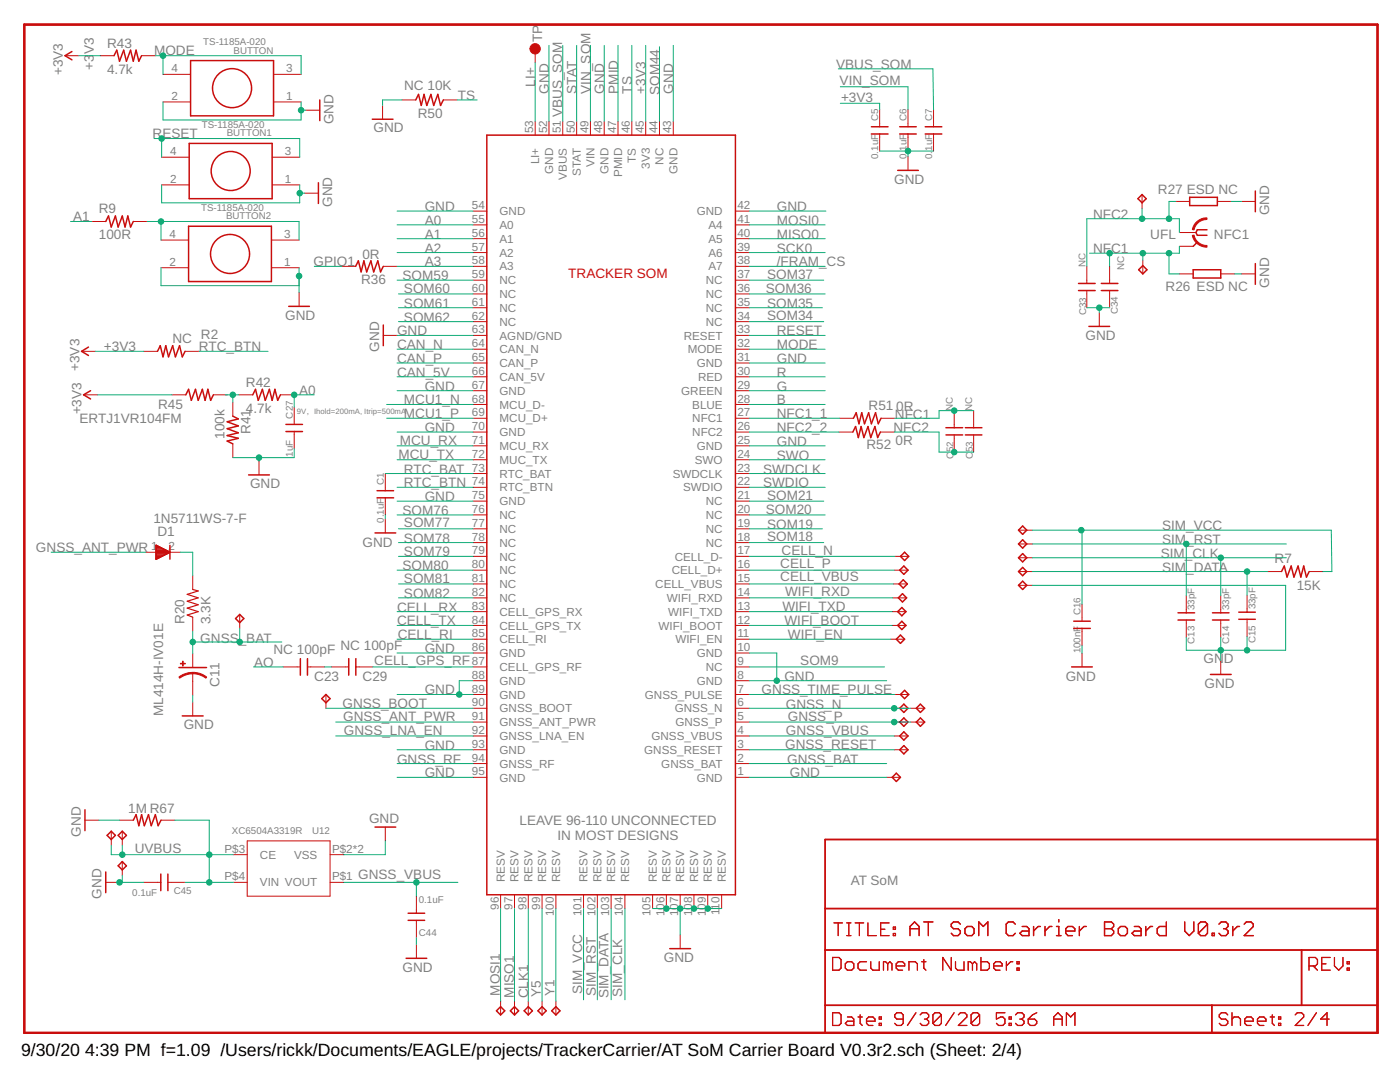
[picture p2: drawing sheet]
<svg xmlns="http://www.w3.org/2000/svg" width="279mm" height="216mm" viewBox="0 0 279 216" stroke-linecap="round" stroke-linejoin="round" font-family="sans-serif">
<path d="M4.8 4.9h270.1v201.2h-270.1z" fill="none" stroke="#c90d0c" stroke-width=".44"/>
<g fill="none" stroke="#c90d0c" stroke-width=".3">
<path d="M14.4 10.3l-1.4 .8 1.4 .8M22.8 11.1l.5-1.1 .6 2.2 .8-2.2 .5 2.2 .9-2.2 .5 2.2 .6-2.2 .5 2.2 .6-1.1M38 12.1h16.6v11h-16.6zM63.8 19.9v4.2M83 19.9l.5-1.1 .6 2.2 .5-2.2 .6 2.2 .8-2.2 .6 2.2 .8-2.2 .5 2.2 .6-1.1M37.8 28.6h16.5v11h-16.5zM63.5 36.5v4.1M74.3 23.8h4.1M97.2 27h49.6v151.5h-49.6zM173.9 25.3h3.3M173.9 26.7h3.3M179.2 34h4.1"/>
<path d="M179.6 25.3h3.3M179.6 26.7h3.3M184.7 25.3h3.3M184.7 26.7h3.3M227.1 39.6l.8-.8 .8 .8-.8 .9zM237.4 39.4h5.6v1.6h-5.6zM250.5 38.1v4.1M21.1 44.2l.6-1.1 .5 2.2 .8-2.2 .6 2.2 .8-2.2 .6 2.2 .5-2.2 .6 2.2 .5-1.1M37.6 45.1h16.6v11.1h-16.6zM71 53.1l.5-1.1 .6 2.3 .5-2.3 .6 2.3 .8-2.3 .6 2.3 .8-2.3 .5 2.3 .6-1.2M215.2 58h3.4M215.2 56.6h3.4"/>
<path d="M219.8 58h3.3M219.8 56.6h3.3M227.2 53.8l.9-.8 .8 .8-.8 .9zM238.1 53.8h5.5v1.7h-5.5zM239 48.3l-.9 .8M240.9 45.8h-1.9l-.3 .6 .3 .5h1.9M250.5 52.6v4.1M17.7 69.3l-1.4 .8 1.4 .8M18.1 78l-1.4 .8 1.4 .8M31.4 70.1l.6-1.1 .5 2.2 .6-2.2 .5 2.2 .9-2.2 .5 2.2 .8-2.2 .6 2.2 .5-1.1M37.1 78.8l.5-1.1 .6 2.2 .8-2.2 .6 2.2 .8-2.2 .5 2.2 .6-2.2 .5 2.2 .6-1.1M50.4 78.8l.6-1.1 .5 2.2 .9-2.2 .5 2.2 .9-2.2 .5 2.2 .6-2.2 .5 2.2 .6-1.1"/>
<path d="M57.6 61.1h4.1M76.5 64.9v4.1M217.3 65.1h4.1M46.5 83l1.1 .6-2.3 .6 2.3 .8-2.3 .5 2.3 .9-2.3 .5 2.3 .6-2.3 .5 1.2 .6M49.6 94.8h4.2M57.1 84.7h3.3M57.1 86.1h3.3M75.2 97.9h3.3M75.2 99.3h3.3M170.2 86.2l.6-1.1 .5 2.2 .6-2.2 .5 2.2 .8-2.2 .6 2.2 .8-2.2 .6 2.2 .5-1.1M170.3 83.5l.6-1.1 .5 2.2 .6-2.2 .5 2.2 .9-2.2 .5 2.2 .8-2.2 .6 2.2 .5-1.1M188.8 86.8h3.3"/>
<path d="M188.8 85.3h3.3M192.7 86.8h3.3M192.7 85.3h3.3M31.2 108.8l2.7 1.4-2.7 1.4zM31.2 111.5h.1M31.2 111.3h.6M31.2 111h1.1M31.2 110.8h1.6M31.2 110.5h2.1M31.2 110.3h2.6M31.2 110h2.4M31.2 109.8h1.9"/>
<path d="M31.2 109.5h1.4M31.2 109.3h.9M31.2 109.1h.4M33.9 108.8v2.8M74.8 106.3h4.2M180.1 118.5l.8 .8-.8 .8-.8-.8zM180.3 115.7l.8 .8-.8 .8-.9-.8zM180.4 112.9l.8 .9-.8 .8-.8-.8zM180.5 110.2l.9 .8-.9 .8-.8-.8zM204.1 105l.8 .8-.8 .8-.8-.8zM204.1 107.7l.8 .8-.8 .9-.8-.9zM204.1 110.5l.8 .8-.8 .8-.8-.8z"/>
<path d="M204.1 113.2l.8 .8-.8 .9-.8-.9zM204.1 116l.8 .8-.8 .8-.8-.8zM255.8 114l.5-1.1 .6 2.2 .8-2.2 .5 2.2 .9-2.2 .5 2.2 .6-2.2 .5 2.2 .6-1.1M35.7 133.2h5.5M47.8 122.6l.9 .8-.9 .8-.8-.8zM59.9 131.4v3.3M61.4 131.4v3.3M64.2 139.4l.8-.8 .9 .8-.9 .8zM69.6 131.4v3.3M71 131.4v3.3M179.7 126.7l.8 .9-.8 .8-.8-.8zM180 121.2l.8 .8-.8 .9-.8-.9z"/>
<path d="M180 124l.8 .8-.8 .8-.8-.8zM180.5 137.8l.9 .8-.9 .8-.8-.8zM213.9 133.1h4.1M214.3 124h3.3M214.3 125.4h3.3M235.1 123.7h3.3M235.1 122.3h3.3M241.6 134.6h4.1M242 123.7h3.3M242 122.3h3.3M247.2 123.6h3.3M247.2 122.2h3.3"/>
<path d="M36.4 142.9h4.1M178.1 155.1l.8-.8 .8 .8-.8 .8zM180.4 146l.8 .9-.8 .8-.8-.8zM180.4 143.3l.8 .8-.8 .8-.8-.8zM180.4 140.5l.8 .8-.8 .9-.8-.9zM180.4 148.8l.8 .8-.8 .8-.8-.8zM183.7 140.5l.8 .8-.8 .9-.8-.9zM183.7 143.3l.8 .8-.8 .8-.8-.8zM17 161.6v4.1M21.1 174v4.1M21.4 166.7l.8-.8 .8 .8-.8 .8zM23.6 166.7l.8-.8 .8 .8-.8 .8z"/>
<path d="M24.4 171.9l.8 .9-.8 .8-.8-.8zM26.6 163.7l.6-1.1 .5 2.2 .6-2.2 .5 2.2 .8-2.2 .6 2.2 .8-2.2 .6 2.2 .5-1.1M32.1 174.4v3.3M33.5 174.4v3.3M74.8 165h4.2M164.7 167.5h110.2v38.6h-110.2zM81 191.2h4.2M81.4 183.6h3.4M81.4 182.2h3.4M133.7 189.3h4.1M164.7 189.6h110.2M164.7 181.3h110.2"/>
<path d="M259.8 189.6v11M99.1 201.7l.8-.8 .8 .8-.8 .8zM101.9 201.7l.8-.8 .8 .8-.8 .8zM104.6 201.7l.8-.8 .9 .8-.9 .8zM107.4 201.7l.8-.8 .8 .8-.8 .8zM110.1 201.7l.8-.8 .9 .8-.9 .8zM164.7 200.6h110.2M241.9 200.6v5.5"/>
<circle cx="46.3" cy="17.6" r="3.9"/>
<circle cx="46" cy="34.1" r="3.9"/>
<circle cx="45.9" cy="50.7" r="3.9"/>
</g>
<g fill="none" stroke="#c90d0c" stroke-width=".23">
<path d="M38.5 117.6l1.1 .3-2.2 .7 2.2 .7-2.2 .7 2.2 .7-2.2 .6 2.2 .7-2.2 .7 1.1 .4M166.2 191.1h1.2l.5 .4v1.7l-.5 .4h-1.2zM166.4 184.1h1.7M167.3 184.1v2.6M168.7 192.3l.4-.4h.9l.4 .4v.9l-.4 .4h-.9l-.4-.4zM169 184.1h.8M169 186.7h.8M169.4 184.1v2.6M170.7 184.1h1.7M171.5 184.1v2.6M172.9 191.9h-1.2l-.5 .4v.9l.5 .4h1.2M173.2 184.1v2.6h1.7"/>
<path d="M173.8 191.9v1.3l.4 .4h1.3v-1.7M175.7 185.4h.9M177.2 192.3l-.5-.4h-.4v1.7M177.2 192.3v1.3M177.2 192.3l.4-.4 .4 .4v1.3M177.4 184.1h-1.7v2.6h1.7M178.3 186.3h.4v.4h-.4zM178.3 185h.4v.4h-.4zM178.9 192.7h1.7v-.4l-.5-.4h-.8l-.4 .4v.9l.4 .4h.8M181.4 193.6v-1.7h1.3l.4 .4v1.3M183.9 191.9h.9M184.4 191.5v1.7l.4 .4"/>
<path d="M189.8 191.1v2.5l-1.6-2.5v2.5M190.7 191.9v1.3l.4 .4h1.3v-1.7M194.1 192.3l-.4-.4h-.5v1.7M194.1 192.3v1.3M194.1 192.3l.4-.4 .4 .4v1.3M195.8 191.1v2.5h1.2l.5-.4v-.9l-.5-.4h-1.2M198.3 192.7h1.7v-.4l-.4-.4h-.9l-.4 .4v.9l.4 .4h.9M200.9 191.9v1.7M202.1 191.9h-.4l-.8 .8M203 193.2h.4v.4h-.4zM203 191.9h.4v.4h-.4zM261.2 192.7h1.3l.4-.4v-.8l-.4-.4h-1.3v2.5"/>
<path d="M262.1 192.7l.8 .9M263.8 192.3h.8M265.5 191.1h-1.7v2.5h1.7M266.3 191.1v1.6l.9 .9 .8-.9v-1.6M268.9 193.2h.4v.4h-.4zM268.9 191.9h.4v.4h-.4zM166.2 202.1h1.2l.5 .4v1.7l-.5 .4h-1.2zM169.1 202.9h.9l.4 .4v1.3h-1.3l-.4-.4 .4-.4h1.3M171.2 202.9h.9M171.7 202.5v1.7l.4 .4M172.9 203.8h1.7v-.5l-.4-.4h-.8l-.5 .4v.9l.5 .4h.8M175.5 204.2h.4v.4h-.4z"/>
<path d="M175.5 202.9h.4v.4h-.4zM180.3 203.3h-1.3l-.4-.4v-.4l.4-.4h.8l.5 .4v1.7l-.5 .4h-.8l-.4-.4M182.8 202.1l-1.7 2.5M183.6 202.5l.5-.4h.8l.4 .4v.4l-.4 .4M184.5 203.3h.4M184.9 203.3l.4 .5v.4l-.4 .4h-.8l-.5-.4M187.9 202.5v1.7l-.4 .4h-.9l-.4-.4M187.9 202.5l-.4-.4h-.9l-.4 .4v1.7M187.9 202.5l-1.7 1.7M190.4 202.1l-1.7 2.5M191.3 202.5l.4-.4h.8l.5 .4v.4l-1.7 1.7h1.7M195.5 202.5v1.7l-.4 .4h-.9l-.4-.4"/>
<path d="M195.5 202.5l-.4-.4h-.9l-.4 .4v1.7M195.5 202.5l-1.7 1.7M200.6 202.1h-1.7v1.2l.8-.4h.4l.5 .4v.9l-.5 .4h-.8l-.4-.4M201.4 204.2h.4v.4h-.4zM201.4 202.9h.4v.4h-.4zM202.7 202.5l.4-.4h.8l.5 .4v.4l-.5 .4M203.5 203.3h.4M203.9 203.3l.5 .5v.4l-.5 .4h-.8l-.4-.4M205.2 203.3h1.3l.4 .5v.4l-.4 .4h-.9l-.4-.4zM206.9 202.1l-.8 .4-.9 .8M210.3 203.3h1.7M210.3 204.6v-1.7l.8-.8 .9 .8v1.7"/>
<path d="M212.8 204.6v-2.5l.9 .8 .8-.8v2.5M245 202.5l-.4-.4h-.8l-.5 .4v.4l.5 .4h.8l.4 .5v.4l-.4 .4h-.8l-.5-.4M245.9 203.3l.4-.4h.8l.5 .4v1.3M245.9 202.1v2.5M248.4 203.8h1.7v-.5l-.4-.4h-.9l-.4 .4v.9l.4 .4h.9M251 203.8h1.6v-.5l-.4-.4h-.8l-.4 .4v.9l.4 .4h.8M253.5 202.9h.8M253.9 202.5v1.7l.4 .4M255.2 204.2h.4v.4h-.4zM255.2 202.9h.4v.4h-.4zM258.5 202.5l.4-.4h.9l.4 .4v.4l-1.7 1.7h1.7M262.7 202.1l-1.7 2.5"/>
<path d="M265.3 203.3h-1.7l1.2-1.2v2.5"/>
</g>
<g fill="none" stroke="#c90d0c" stroke-width=".25">
<path d="M181.6 186.7v-1.8l.9-.9 .9 .9v1.8M181.6 185.3h1.8M184.4 184h1.8M185.3 184v2.7M191.7 184.4l-.5-.4h-.9l-.5 .4v.5l.5 .4h.9l.5 .5v.4l-.5 .5h-.9l-.5-.5M192.6 185.3l.4-.4h1l.4 .4v.9l-.4 .5h-1l-.4-.5zM195.3 186.7v-2.7l.9 .9 .9-.9v2.7M202.6 184.4l-.4-.4h-.9l-.5 .4v1.8l.5 .5h.9l.4-.5M204 184.9h.9l.5 .4v1.4h-1.4l-.5-.5 .5-.4h1.4M206.3 184.9v1.8M207.6 184.9h-.4l-.9 .9M208.6 184.9v1.8"/>
<path d="M209.9 184.9h-.4l-.9 .9M210.8 186.7h1M210.8 184.9h.5v1.8M211.3 183.5v.5M212.7 185.8h1.8v-.5l-.5-.4h-.9l-.4 .4v.9l.4 .5h.9M215.4 184.9v1.8M216.8 184.9h-.5l-.9 .9M220.4 185.3h1.4M220.4 184h1.4l.4 .4v.5l-.4 .4 .4 .5v.4l-.4 .5h-1.4zM223.6 184.9h.9l.5 .4v.9l-.5 .5h-.9l-.4-.5v-.9zM226.4 184.9h.9l.4 .4v1.4h-1.3l-.5-.5 .5-.4h1.3M228.7 184.9v1.8"/>
<path d="M230 184.9h-.4l-.9 .9M232.8 184v2.7h-1.4l-.5-.5v-.9l.5-.4h1.4M236.4 184v1.8l.9 .9 1-.9v-1.8M241 184.4l-.5-.4h-.9l-.4 .4v1.8M241 184.4v1.8l-.5 .5h-.9l-.4-.5M241 184.4l-1.8 1.8M241.9 186.2h.5v.5h-.5zM243.3 184.4l.4-.4h.9l.5 .4v.5l-.5 .4M244.2 185.3h.4M244.6 185.3l.5 .5v.4l-.5 .5h-.9l-.4-.5M246 184.9v1.8M247.4 184.9h-.5l-.9 .9"/>
<path d="M248.3 184.4l.5-.4h.9l.4 .4v.5l-1.8 1.8h1.8"/>
</g>
<g fill="none" stroke="#c90d0c" stroke-width=".2">
<path d="M13 11.1h2.7M20 11.1h2.8M28.3 11.1h2.7M32.5 14.8h5.5M54.6 14.8h5.5M80.2 19.9h2.8M88.5 19.9h2.7M106.8 9.7v2.8M32.3 36.9h5.5M32.3 31.4h5.5M32.5 20.3h5.5M54.3 36.9h5.5"/>
<path d="M54.3 31.4h5.5M54.6 20.3h5.5M60.8 38.5h2.7M61.1 22h2.7M76.3 21v2.8M106.8 24.2v2.8M109.6 24.2v2.8M112.3 24.2v2.8M115.1 24.2v2.8M117.8 24.2v2.8M120.6 24.2v2.8M123.3 24.2v2.8"/>
<path d="M126.1 24.2v2.8M128.9 24.2v2.8M131.6 24.2v2.8M134.4 24.2v2.8M175.6 21.9v3.4M175.6 26.7v3.4M181.2 21.9v3.4M181.2 26.7v3.4M181.2 31.2v2.8M186.3 21.9v3.4M186.3 26.7v3.4M227.9 38.8v2.8"/>
<path d="M18.4 44.2h2.7M26.6 44.2h2.8M32.1 53.4h5.5M32.1 47.9h5.5M54.2 53.4h5.5M54.2 47.9h5.5M59.7 58.4v2.7M68.2 53.1h2.8M76.5 53.1h2.7M94.4 44.9h2.8M94.4 47.6h2.8M94.4 50.4h2.8"/>
<path d="M94.4 53.1h2.8M94.4 42.1h2.8M94.4 58.7h2.8M94.4 55.9h2.8M146.8 44.9h2.7M146.8 47.6h2.7M146.8 50.4h2.7M146.8 53.1h2.7M146.8 42.1h2.7M146.8 58.7h2.7M146.8 55.9h2.7M216.9 53.1v3.5"/>
<path d="M216.9 58v3.4M221.4 53.1v3.5M221.4 58v3.4M228.1 51.9v2.8M234.7 40.2h2.7M235.4 46.4h3.3M235.4 49.1h2.7M235.4 54.7h2.7M243 40.2h2.7M243.6 54.7h2.8M247.8 54.7h2.7M247.8 40.2h2.7"/>
<path d="M16.3 70.1h2.7M16.7 78.8h2.8M28.7 70.1h2.7M34.3 78.8h2.8M36.9 70.1h2.8M42.6 78.8h2.7M47.7 78.8h2.7M56 78.8h2.7M76.5 66.9h2.7M94.4 66.9h2.8M94.4 75.2h2.8M94.4 69.7h2.8"/>
<path d="M94.4 72.4h2.8M94.4 78h2.8M94.4 64.2h2.8M94.4 61.4h2.8M146.8 66.9h2.7M146.8 75.2h2.7M146.8 69.7h2.7M146.8 72.4h2.7M146.8 78h2.7M146.8 64.2h2.7M146.8 61.4h2.7M219.4 62.4v2.7"/>
<path d="M46.5 80.3v2.7M46.5 88.6v2.7M51.7 92v2.8M58.7 81.3v3.4M58.7 86.1v3.4M76.9 94.5v3.4M76.9 99.3v3.4M94.4 80.7h2.8M94.4 89h2.8M94.4 86.2h2.8M94.4 100h2.8M94.4 83.5h2.8"/>
<path d="M94.4 91.7h2.8M94.4 94.5h2.8M94.4 97.2h2.8M146.8 80.7h2.7M146.8 89h2.7M146.8 86.2h2.7M146.8 100h2.7M146.8 83.5h2.7M146.8 91.7h2.7M146.8 94.5h2.7M146.8 97.2h2.7M167.4 86.2h2.8"/>
<path d="M167.6 83.5h2.7M175.7 86.2h2.8M175.8 83.5h2.8M190.4 81.9v3.4M190.4 86.8v3.4M194.3 81.9v3.4M194.3 86.8v3.4M29.1 110.2h2.8M33.2 110.2h2.8M38.5 114.9v2.7M76.9 103.6v2.7M94.4 113.8h2.8"/>
<path d="M94.4 111h2.8M94.4 116.5h2.8M94.4 108.3h2.8M94.4 105.5h2.8M94.4 102.7h2.8M94.4 119.3h2.8M146.8 113.8h2.7M146.8 111h2.7M146.8 116.5h2.7M146.8 108.3h2.7M146.8 105.5h2.7M146.8 102.7h2.7"/>
<path d="M146.8 119.3h2.7M178.2 119.3h2.7M178.3 116.5h2.8M178.5 113.8h2.7M178.6 111h2.8M203.3 114h2.7M203.3 105.8h2.7M203.3 108.5h2.7M203.3 111.3h2.7M203.3 116.8h2.7M236.7 118.9v3.4M243.6 118.9v3.4"/>
<path d="M248.9 118.7v3.5M253 114h2.8M261.3 114h2.7M38.5 123.1v2.8M38.5 130.5v2.7M38.5 134.3v4.4M47.8 122.6v2.7M56.5 133.1h3.5M61.4 133.1h3.4M65 138.6v2.7M66.1 133.1h3.5M71 133.1h3.4"/>
<path d="M94.4 133.1h2.8M94.4 122h2.8M94.4 124.8h2.8M94.4 127.6h2.8M94.4 135.8h2.8M94.4 130.3h2.8M94.4 138.6h2.8M146.8 133.1h2.7M146.8 122h2.7M146.8 124.8h2.7M146.8 127.6h2.7M146.8 135.8h2.7"/>
<path d="M146.8 130.3h2.7M146.8 138.6h2.7M177.8 127.6h2.7M178.1 122h2.7M178.1 124.8h2.7M178.6 138.6h2.8M215.9 120.5v3.5M215.9 125.4v3.4M215.9 130.3v2.8M236.7 123.7v3.4M243.6 123.7v3.4M243.6 131.8v2.8"/>
<path d="M248.9 123.5v3.5M38.5 140.1v2.8M94.4 155.1h2.8M94.4 149.6h2.8M94.4 144.1h2.8M94.4 152.4h2.8M94.4 141.3h2.8M94.4 146.9h2.8M146.8 155.1h2.7M146.8 149.6h2.7M146.8 144.1h2.7M146.8 152.4h2.7"/>
<path d="M146.8 141.3h2.7M146.8 146.9h2.7M177 155.1h2.7M178.5 149.6h2.7M178.5 144.1h2.7M178.5 141.3h2.7M178.5 146.9h2.7M181.8 144.1h2.7M181.8 141.3h2.7M17 163.7h2.7M21.1 176.1h2.8M22.2 165.9v2.7"/>
<path d="M23.9 163.7h2.7M24.4 165.9v2.7M24.4 171.9v2.8M28.7 176.1h3.4M32.1 163.7h2.8M33.5 176.1h3.4M46.6 176.1h2.7M46.6 170.5h2.7M49.3 167.8h16.6v11h-16.6zM65.9 176.1h2.7M65.9 170.5h2.7M76.9 165v2.8"/>
<path d="M83.1 178.8v3.4M99.9 178.5v2.8M102.7 178.5v2.8M105.4 178.5v2.8M108.2 178.5v2.8M110.9 178.5v2.8M116.5 178.5v2.8M119.2 178.5v2.8M122 178.5v2.8M124.7 178.5v2.8M130.2 178.5v2.8M133 178.5v2.8"/>
<path d="M135.7 178.5v2.8M138.5 178.5v2.8M141.2 178.5v2.8M144 178.5v2.8M83.1 183.6v3.5M83.1 188.5v2.7M99.9 199.8v2.7M102.7 199.8v2.7M105.4 199.8v2.7M108.2 199.8v2.7M110.9 199.8v2.7M135.7 186.5v2.8"/>
</g>
<g fill="#c90d0c" stroke="#c90d0c" stroke-width=".2">
<path d="M238.7 44.4l.3-.3a2.65 2.65 0 0 1 1.9-.6v.3a2.58 2.58 0 0 0-2.6 2.1l-.3-.1v-.2z" fill-rule="evenodd"/>
<path d="M238 47l.3-.1a2.58 2.58 0 0 0 2.6 2.1v.3a2.9 2.9 0 0 1-2.9-2.3z" fill-rule="evenodd"/>
<path d="M38.5 134.2h.3a4.4 4.4 0 0 1 2.5 .9l-.2 .2-1.5-.7-1.1-.2z" fill-rule="evenodd"/>
<path d="M35.7 135.1l1.3-.7 1.5-.2v.3l-1.7 .3-.9 .5z" fill-rule="evenodd"/>
<path d="M106 9a1.04 1.04 0 0 1 1.7 .2 1.04 1.04 0 0 1-.6 1.5 1.04 1.04 0 0 1-1.3-1h1l.1 .1-1.1-.1z" fill-rule="evenodd"/>
</g>
<g fill="#c90d0c" stroke="#c90d0c" stroke-width=".2">
<path d="M36 132.4h1v.1h-1z"/>
<path d="M36.4 131.9h.2v1h-.2z"/>
</g>
<g fill="none" stroke="#0dab76" stroke-width=".2">
<path d="M15.7 11.1h4.3M31 11.1h29.1v3.7M32.5 11.1v3.7M80.2 19.9h-3.9v1.1M91.2 19.9h4M106.8 12.5v11.7M109.6 9.1v15.1M112.3 9.1v15.1M115.1 9.1v15.1M117.8 9.1v15.1M120.6 9.1v15.1M123.3 9.1v15.1"/>
<path d="M126.1 9.1v15.1M128.9 9.1v15.1M131.6 9.3v14.9M134.4 9.1v15.1M167.3 13.7h18.9l.1 8.2M167.7 17.3h13.5v4.6M30.7 27.6h29.1v3.8M32.3 27.6v3.8M32.3 36.9v3.6h27.5v-3.6M32.5 20.3v3.6h27.6v-3.6M59.8 38.5h1M60.1 22h1"/>
<path d="M167.7 20.6h7.9v1.3M175.6 30.1h10.7M181.2 30.1v1.1M14.1 44.2h4.3M29.4 44.2h30.3v3.7M32.1 44.2v3.7M32.1 53.4v3.6h27.6M59.7 53.4v5M62.7 53.1h5.5M79.2 42.1h15.2M79.2 47.6h15.2M79.2 44.9h15.2"/>
<path d="M79.2 53.1h15.2M79.2 50.4h15.2M79.2 55.9h15.2M79.5 58.7h14.9M149.5 42.1h15.3M149.5 47.6h15.2M149.5 44.9h15.2M149.5 53.1h15.2M149.5 50.4h15.2M149.5 55.9h14.9M149.5 58.7h15.2M221.4 50.5v2.6"/>
<path d="M227.9 41.6v2M228.1 50.5v1.4M233.3 50.5v4.2h2.1M234.7 40.2h-1.4v3.4M235.4 46.4v-2.8h-18.5v9.5M235.4 49.1v1.4h-18M245.7 40.2h2.1M246.4 54.7h1.4M19 70.1h9.7M19.5 78.8h14.8M39.7 70.1h13.8M44.9 78.8h2.8"/>
<path d="M46.5 78.8v1.5M62.7 78.8h-4v2.5M79.2 72.4h15.2M79.2 78h15.2M79.2 66.9h15.2M79.2 69.7h15.2M79.2 75.2h15.2M79.5 61.4h14.9M79.5 64.2h14.9M149.5 72.4h15.2M149.5 78h15.2M149.5 61.4h14.6"/>
<path d="M149.5 66.9h15.2M149.5 69.7h15.2M149.5 75.2h15.2M149.5 64.2h14.9M216.9 61.4h4.5M219.4 61.4v1M51.7 91.3v.7M58.7 89.5v1.8h-12.2M76.9 94.5h17.5M77.2 80.7h17.2M77.2 83.5h17.2M79.2 89h15.2"/>
<path d="M79.2 86.2h15.2M79.2 100h15.2M79.2 91.7h15.2M79.2 97.2h15.2M149.5 89h15.2M149.5 86.2h17.9M149.5 100h14.9M149.5 91.7h15.2M149.5 94.5h15.2M149.5 97.2h15.2M149.5 80.7h15.2M149.5 83.5h18.1"/>
<path d="M178.5 86.2h8.9v4h6.9M194.3 81.9h-6.9v1.6h-8.8M10.2 110.2h18.9M36 110.2h2.5v4.7M76.9 102.7v.9M79.2 113.8h15.2M79.2 102.7h15.2M79.5 119.3h14.9M79.5 116.5h14.9M79.5 111h14.9M79.5 105.5h14.9M79.5 108.3h14.9"/>
<path d="M149.5 119.3h28.7M149.5 116.5h28.8M149.5 113.8h29M149.5 111h29.1M149.5 102.7h15.2M149.5 105.5h14.6M149.5 108.3h14.9M206 116.8h50.6v13h-19.9v-2.7M206 105.8h59.7l.1 8.2h-1.8M206 114h47M206 108.5h50.7M206 111.3h50.7"/>
<path d="M215.9 105.8v14.7M236.7 108.5v10.4M243.6 111.3v7.6M248.9 114v4.7M38.5 125.9v4.6M38.5 138.7v1.4M38.5 128.1h17.7M47.8 125.3v2.8M50.6 133.1h5.9M64.8 133.1h1.3M74.4 133.1h20M79.2 130.3h15.2"/>
<path d="M79.2 138.6h15.2M79.2 122h15.2M79.2 124.8h15.2M79.2 127.6h15.2M94.4 135.8h-2.7v2.8M149.5 130.3h5.5v5.5M149.5 138.6h29.1M149.5 135.8h27.5M149.5 122h28.6M149.5 124.8h28.6M149.5 127.6h28.3M149.5 133.1h27"/>
<path d="M215.9 128.8v1.5M243.6 127.1v4.7M248.9 127v2.8M65 141.3h29.4M67 146.9h27.4M67 144.1h27.4M79.2 155.1h15.2M79.2 149.6h15.2M79.2 152.4h15.2M149.5 155.1h27.5M149.5 149.6h29M149.5 152.4h27.5"/>
<path d="M149.5 141.3h32.3M149.5 146.9h29M149.5 144.1h32.3M19.7 163.7h4.2M22.2 168.6v1.9h24.4M23.9 176.1h4.8M24.4 168.6v1.9M24.4 174.7v1.4M34.9 163.7h6.9v12.4M36.9 176.1h9.7M68.6 176.1h22.8M76.9 167.8v2.7h-8.3"/>
<path d="M83.1 176.1v2.7M83.1 187.1v1.4M99.9 181.3v18.5M102.7 181.3v18.5M105.4 181.3v18.5M108.2 181.3v18.5M110.9 181.3v18.5M116.5 181.3v18.2M119.2 181.3v18.2M122 181.3v18.2M124.7 181.3v18.2M130.2 181.3h13.8"/>
<path d="M135.7 181.3v5.2"/>
</g>
<g fill="#0dab76" stroke="#0dab76" stroke-width=".2">
<circle cx="243.6" cy="129.8" r=".55"/>
<circle cx="248.9" cy="129.8" r=".55"/>
<circle cx="91.7" cy="138.6" r=".55"/>
<circle cx="155" cy="135.8" r=".55"/>
<circle cx="51.7" cy="91.3" r=".55"/>
<circle cx="60.1" cy="22" r=".55"/>
<circle cx="59.8" cy="38.5" r=".55"/>
<circle cx="59.7" cy="55.1" r=".55"/>
<circle cx="219.4" cy="61.4" r=".55"/>
<circle cx="23.9" cy="176.1" r=".55"/>
<circle cx="181.2" cy="30.1" r=".55"/>
<circle cx="133" cy="181.3" r=".55"/>
<circle cx="135.7" cy="181.3" r=".55"/>
<circle cx="138.5" cy="181.3" r=".55"/>
<circle cx="141.2" cy="181.3" r=".55"/>
<circle cx="58.7" cy="78.8" r=".55"/>
<circle cx="38.5" cy="128.1" r=".55"/>
<circle cx="47.8" cy="128.1" r=".55"/>
<circle cx="32.3" cy="27.6" r=".55"/>
<circle cx="32.5" cy="11.1" r=".55"/>
<circle cx="233.3" cy="50.5" r=".55"/>
<circle cx="221.4" cy="50.5" r=".55"/>
<circle cx="228.1" cy="50.5" r=".55"/>
<circle cx="190.4" cy="81.9" r=".55"/>
<circle cx="233.3" cy="43.6" r=".55"/>
<circle cx="227.9" cy="43.6" r=".55"/>
<circle cx="190.4" cy="90.2" r=".55"/>
<circle cx="215.8" cy="105.8" r=".55"/>
<circle cx="236.7" cy="108.5" r=".55"/>
<circle cx="248.9" cy="114" r=".55"/>
<circle cx="243.6" cy="111.3" r=".55"/>
<circle cx="83.1" cy="176.1" r=".55"/>
<circle cx="178.5" cy="144.1" r=".55"/>
<circle cx="178.5" cy="141.3" r=".55"/>
<circle cx="46.5" cy="78.8" r=".55"/>
<circle cx="32.1" cy="44.2" r=".55"/>
<circle cx="41.8" cy="176.1" r=".55"/>
<circle cx="41.8" cy="170.5" r=".55"/>
<circle cx="24.4" cy="170.5" r=".55"/>
</g>
<g font-size="3.5">
<text x="4.2" y="210.7">9/30/20</text>
<text x="17" y="210.7">4:39 PM f=1.09 /Users/rickk/Documents/EAGLE/projects/TrackerCarrier/AT SoM Carrier Board V0.3r2.sch (Sheet: 2/4)</text>
</g>
<g font-size="2.7" fill="#808080">
<text x="18.8" y="10.8" transform="rotate(-90 18.8 10.8)">V3</text>
<text x="21.4" y="9.5">R43</text>
<text x="30.7" y="11">MODE</text>
<text x="108.2" y="8.4" transform="rotate(-90 108.2 8.4)">TP</text>
<text x="12.6" y="15" transform="rotate(-90 12.6 15)">+3V3</text>
<text x="18.8" y="13.9" transform="rotate(-90 18.8 13.9)">+3</text>
<text x="21.4" y="14.7">4.7k</text>
<text x="80.6" y="17.9">NC 10K</text>
<text x="106.8" y="17.3" transform="rotate(-90 106.8 17.3)">LI+</text>
<text x="166.9" y="13.7">VBUS_SOM</text>
<text x="167.6" y="17">VIN_SOM</text>
<text x="83.4" y="23.6">R50</text>
<text x="91.4" y="19.9">TS</text>
<text x="109.6" y="18.7" transform="rotate(-90 109.6 18.7)">GND</text>
<text x="112.2" y="23.4" transform="rotate(-90 112.2 23.4)">VBUS_SOM</text>
<text x="115.1" y="18.7" transform="rotate(-90 115.1 18.7)">STAT</text>
<text x="117.8" y="18.7" transform="rotate(-90 117.8 18.7)">VIN_SOM</text>
<text x="120.6" y="18.7" transform="rotate(-90 120.6 18.7)">GND</text>
<text x="123.3" y="18.7" transform="rotate(-90 123.3 18.7)">PMID</text>
<text x="126.1" y="18.7" transform="rotate(-90 126.1 18.7)">TS</text>
<text x="128.9" y="18.7" transform="rotate(-90 128.9 18.7)">+3V3</text>
<text x="131.6" y="19" transform="rotate(-90 131.6 19)">SOM44</text>
<text x="134.4" y="18.7" transform="rotate(-90 134.4 18.7)">GND</text>
<text x="167.8" y="20.3">+3V3</text>
<text x="30.5" y="27.5">RESET</text>
<text x="66.6" y="24.8" transform="rotate(-90 66.6 24.8)">GND</text>
<text x="74.6" y="26.4">GND</text>
<text x="66.3" y="41.3" transform="rotate(-90 66.3 41.3)">GND</text>
<text x="178.5" y="36.7">GND</text>
<text x="231.1" y="38.7">R27 ESD NC</text>
<text x="14.6" y="44">A1</text>
<text x="19.7" y="47.8">100R</text>
<text x="19.7" y="42.6">R9</text>
<text x="84.8" y="42.1">GND</text>
<text x="84.8" y="47.6">A1</text>
<text x="84.8" y="44.9">A0</text>
<text x="155" y="42.1">GND</text>
<text x="155" y="47.6">MISO0</text>
<text x="155" y="44.9">MOSI0</text>
<text x="218.1" y="43.6">NFC2</text>
<text x="229.6" y="47.8">UFL</text>
<text x="242.3" y="47.8">NFC1</text>
<text x="253.3" y="42.9" transform="rotate(-90 253.3 42.9)">GND</text>
<text x="62.6" y="53.1">GPIO1</text>
<text x="72.3" y="51.8">0R</text>
<text x="84.8" y="53.1">A3</text>
<text x="84.8" y="50.4">A2</text>
<text x="155" y="50.4">SCK0</text>
<text x="155" y="53.1">/FRAM_CS</text>
<text x="218.1" y="50.5">NF</text>
<text x="221.8" y="50.5">C1</text>
<text x="72.1" y="56.7">R36</text>
<text x="80.3" y="55.9">SOM59</text>
<text x="80.6" y="58.4">SOM60</text>
<text x="152.8" y="58.4">SOM36</text>
<text x="153.1" y="55.6">SOM37</text>
<text x="232.6" y="58.1">R26 ESD NC</text>
<text x="253.3" y="57.4" transform="rotate(-90 253.3 57.4)">GND</text>
<text x="56.9" y="63.9">GND</text>
<text x="80.6" y="61.4">SOM61</text>
<text x="80.6" y="64.2">SOM62</text>
<text x="153.1" y="61.4">SOM35</text>
<text x="153.1" y="63.9">SOM34</text>
<text x="20.7" y="70">+3V3</text>
<text x="34.4" y="68.4">NC</text>
<text x="39.7" y="70.1">RTC_BTN</text>
<text x="40.1" y="67.6">R2</text>
<text x="75.7" y="70.2" transform="rotate(-90 75.7 70.2)">GND</text>
<text x="79.2" y="66.9">GND</text>
<text x="79.2" y="69.7">CAN_N</text>
<text x="155" y="66.9">RESET</text>
<text x="155" y="69.7">MODE</text>
<text x="216.6" y="67.9">GND</text>
<text x="15.9" y="74" transform="rotate(-90 15.9 74)">+3V3</text>
<text x="49.1" y="77.1">R42</text>
<text x="79.2" y="72.4">CAN_P</text>
<text x="79.2" y="75.2">CAN_5V</text>
<text x="84.8" y="77.9">GND</text>
<text x="155" y="72.4">GND</text>
<text x="155" y="75.2">R</text>
<text x="155" y="77.9">G</text>
<text x="16.3" y="82.7" transform="rotate(-90 16.3 82.7)">+3V3</text>
<text x="31.6" y="81.5">R45</text>
<text x="49.1" y="82.4">4.7k</text>
<text x="59.7" y="78.9">A0</text>
<text x="80.6" y="80.7">MCU1_N</text>
<text x="80.6" y="83.5">MCU1_P</text>
<text x="155" y="80.7">B</text>
<text x="155" y="83.5">NFC1_1</text>
<text x="173.3" y="81.8">R51</text>
<text x="178.6" y="83.6">NFC1</text>
<text x="178.8" y="81.9">0R</text>
<text x="15.9" y="84.4">ERTJ1VR104FM</text>
<text x="44.8" y="87.6" transform="rotate(-90 44.8 87.6)">100k</text>
<text x="50" y="86.6" transform="rotate(-90 50 86.6)">R41</text>
<text x="79.8" y="88.8">MCU_RX</text>
<text x="84.8" y="86.2">GND</text>
<text x="155" y="89">GND</text>
<text x="155" y="86.2">NFC2_2</text>
<text x="172.9" y="89.6">R52</text>
<text x="178.3" y="86.2">NFC2</text>
<text x="178.7" y="88.8">0R</text>
<text x="79.5" y="91.6">MCU_TX</text>
<text x="80.6" y="94.5">RTC_BAT</text>
<text x="152.3" y="94.5">SWDCLK</text>
<text x="155" y="91.7">SWO</text>
<text x="49.9" y="97.4">GND</text>
<text x="80.6" y="97.2">RTC_BTN</text>
<text x="84.8" y="100">GND</text>
<text x="152.3" y="97.2">SWDIO</text>
<text x="153.1" y="99.7">SOM21</text>
<text x="30.6" y="104.4">1N5711WS-7-F</text>
<text x="31.4" y="107">D1</text>
<text x="80.3" y="102.8">SOM76</text>
<text x="80.6" y="105.2">SOM77</text>
<text x="152.8" y="102.5">SOM20</text>
<text x="153.1" y="105.5">SOM19</text>
<text x="153.1" y="108">SOM18</text>
<text x="231.9" y="105.8">SIM_VCC</text>
<text x="7.2" y="110.1">GNSS_ANT_PWR</text>
<text x="72.4" y="109.1">GND</text>
<text x="80.3" y="113.8">SOM80</text>
<text x="80.6" y="108.3">SOM78</text>
<text x="80.6" y="111">SOM79</text>
<text x="155.7" y="113.4">CELL_P</text>
<text x="156" y="110.7">CELL_N</text>
<text x="231.6" y="111.3">SIM_CLK</text>
<text x="231.9" y="108.5">SIM_RST</text>
<text x="254.4" y="112.4">R7</text>
<text x="80.6" y="116.3">SOM81</text>
<text x="80.6" y="119.3">SOM82</text>
<text x="155.7" y="116">CELL_VBUS</text>
<text x="156.7" y="119">WIFI_RXD</text>
<text x="231.9" y="114.1">SIM_DATA</text>
<text x="258.8" y="117.8">15K</text>
<text x="36.8" y="124.5" transform="rotate(-90 36.8 124.5)">R20</text>
<text x="42" y="124.5" transform="rotate(-90 42 124.5)">3.3K</text>
<text x="79.2" y="122">CELL_RX</text>
<text x="79.2" y="124.8">CELL_TX</text>
<text x="156.1" y="121.9">WIFI_TXD</text>
<text x="156.5" y="124.7">WIFI_BOOT</text>
<text x="40" y="128.2">GNSS_BAT</text>
<text x="54.6" y="130.6">NC 100pF</text>
<text x="67.9" y="129.6">NC 100pF</text>
<text x="79.4" y="127.4">CELL_RI</text>
<text x="84.8" y="130.3">GND</text>
<text x="157.2" y="127.4">WIFI_EN</text>
<text x="43.8" y="137" transform="rotate(-90 43.8 137)">C11</text>
<text x="50.7" y="133.1">AO</text>
<text x="62.7" y="135.8">C23</text>
<text x="72.4" y="136">C29</text>
<text x="74.7" y="132.8">CELL_GPS_RF</text>
<text x="156.5" y="135.8">GND</text>
<text x="159.7" y="132.8">SOM9</text>
<text x="212.7" y="135.8">GND</text>
<text x="240.2" y="132.2">GN</text>
<text x="240.4" y="137.3">GND</text>
<text x="244.3" y="132.2">D</text>
<text x="32.5" y="142.9" transform="rotate(-90 32.5 142.9)">ML414H-IV01E</text>
<text x="68.4" y="141.3">GNSS_BOOT</text>
<text x="68.5" y="143.8">GNSS_ANT_PWR</text>
<text x="84.8" y="138.6">GND</text>
<text x="152" y="138.6">GNSS_TIME_PULSE</text>
<text x="156.8" y="141.5">GNSS_N</text>
<text x="157.2" y="144">GNSS_P</text>
<text x="36.7" y="145.5">GND</text>
<text x="68.6" y="146.6">GNSS_LNA_EN</text>
<text x="84.8" y="149.6">GND</text>
<text x="156.7" y="149.5">GNSS_RESET</text>
<text x="156.8" y="146.6">GNSS_VBUS</text>
<text x="79.2" y="152.4">GNSS_RF</text>
<text x="84.8" y="155.1">GND</text>
<text x="157.1" y="152.4">GNSS_BAT</text>
<text x="157.7" y="155">GND</text>
<text x="16.1" y="166.9" transform="rotate(-90 16.1 166.9)">GND</text>
<text x="25.6" y="162.1">1M R67</text>
<text x="73.6" y="164.2">GND</text>
<text x="103.7" y="164.6">LEAVE 96-110 UNCONNECTED</text>
<text x="111.3" y="167.5">IN MOST DESIGNS</text>
<text x="26.9" y="170.3">UVBUS</text>
<text x="20.3" y="179.3" transform="rotate(-90 20.3 179.3)">GND</text>
<text x="71.5" y="175.4">GNSS_VBUS</text>
<text x="169.8" y="176.6">AT SoM</text>
<text x="80.3" y="194">GND</text>
<text x="132.5" y="192">GND</text>
<text x="99.8" y="198.7" transform="rotate(-90 99.8 198.7)">MOSI1</text>
<text x="102.5" y="199.1" transform="rotate(-90 102.5 199.1)">MISO1</text>
<text x="105.4" y="199.2" transform="rotate(-90 105.4 199.2)">CLK1</text>
<text x="107.9" y="198.9" transform="rotate(-90 107.9 198.9)">Y5</text>
<text x="110.7" y="198.8" transform="rotate(-90 110.7 198.8)">Y1</text>
<text x="116.2" y="198.4" transform="rotate(-90 116.2 198.4)">SIM_VCC</text>
<text x="118.9" y="198.7" transform="rotate(-90 118.9 198.7)">SIM_RST</text>
<text x="121.4" y="199.2" transform="rotate(-90 121.4 199.2)">SIM_DATA</text>
<text x="124.2" y="198.9" transform="rotate(-90 124.2 198.9)">SIM_CLK</text>
</g>
<text font-size="2.7" fill="#c90d0c" x="113.4" y="55.5">TRACKER SOM</text>
<g font-size="2.3" fill="#808080">
<text x="34.2" y="14.5">4</text>
<text x="57.1" y="14.5">3</text>
<text x="34.2" y="20">2</text>
<text x="57.1" y="20">1</text>
<text x="106.4" y="26.6" transform="rotate(-90 106.4 26.6)">53</text>
<text x="109.2" y="26.6" transform="rotate(-90 109.2 26.6)">52</text>
<text x="111.9" y="26.6" transform="rotate(-90 111.9 26.6)">51</text>
<text x="114.7" y="26.6" transform="rotate(-90 114.7 26.6)">50</text>
<text x="117.4" y="26.6" transform="rotate(-90 117.4 26.6)">49</text>
<text x="120.2" y="26.6" transform="rotate(-90 120.2 26.6)">48</text>
<text x="123" y="26.6" transform="rotate(-90 123 26.6)">47</text>
<text x="125.7" y="26.6" transform="rotate(-90 125.7 26.6)">46</text>
<text x="128.5" y="26.6" transform="rotate(-90 128.5 26.6)">45</text>
<text x="131.2" y="26.6" transform="rotate(-90 131.2 26.6)">44</text>
<text x="134" y="26.6" transform="rotate(-90 134 26.6)">43</text>
<text x="33.9" y="31">4</text>
<text x="56.8" y="31">3</text>
<text x="107.6" y="32.8" transform="rotate(-90 107.6 32.8)">LI+</text>
<text x="110.4" y="34.7" transform="rotate(-90 110.4 34.7)">GND</text>
<text x="113.1" y="35.8" transform="rotate(-90 113.1 35.8)">VBUS</text>
<text x="115.9" y="35.1" transform="rotate(-90 115.9 35.1)">STAT</text>
<text x="118.7" y="33.4" transform="rotate(-90 118.7 33.4)">VIN</text>
<text x="121.4" y="34.7" transform="rotate(-90 121.4 34.7)">GND</text>
<text x="124.2" y="35.3" transform="rotate(-90 124.2 35.3)">PMID</text>
<text x="126.9" y="32.5" transform="rotate(-90 126.9 32.5)">TS</text>
<text x="129.7" y="33.6" transform="rotate(-90 129.7 33.6)">3V3</text>
<text x="132.4" y="32.9" transform="rotate(-90 132.4 32.9)">NC</text>
<text x="135.2" y="34.7" transform="rotate(-90 135.2 34.7)">GND</text>
<text x="33.9" y="36.5">2</text>
<text x="56.8" y="36.5">1</text>
<text x="94.2" y="41.7">54</text>
<text x="147.2" y="41.7">42</text>
<text x="33.8" y="47.5">4</text>
<text x="56.7" y="47.5">3</text>
<text x="94.2" y="44.5">55</text>
<text x="94.2" y="47.2">56</text>
<text x="99.7" y="45.7">A0</text>
<text x="99.7" y="42.9">GND</text>
<text x="139.1" y="42.9">GND</text>
<text x="141.4" y="45.7">A4</text>
<text x="147.2" y="44.5">41</text>
<text x="147.2" y="47.2">40</text>
<text x="33.8" y="53">2</text>
<text x="56.7" y="53">1</text>
<text x="94.2" y="50">57</text>
<text x="94.2" y="52.8">58</text>
<text x="99.7" y="48.5">A1</text>
<text x="99.7" y="51.2">A2</text>
<text x="99.7" y="54">A3</text>
<text x="141.4" y="48.5">A5</text>
<text x="141.4" y="51.2">A6</text>
<text x="141.4" y="54">A7</text>
<text x="147.2" y="50">39</text>
<text x="147.2" y="52.8">38</text>
<text x="94.2" y="55.5">59</text>
<text x="94.2" y="58.3">60</text>
<text x="99.7" y="56.7">NC</text>
<text x="99.7" y="59.5">NC</text>
<text x="140.9" y="59.5">NC</text>
<text x="140.9" y="56.7">NC</text>
<text x="147.2" y="58.3">36</text>
<text x="147.2" y="55.5">37</text>
<text x="94.2" y="61">61</text>
<text x="94.2" y="63.8">62</text>
<text x="99.7" y="62.2">NC</text>
<text x="99.7" y="65">NC</text>
<text x="140.9" y="65">NC</text>
<text x="140.9" y="62.2">NC</text>
<text x="147.2" y="63.8">34</text>
<text x="147.2" y="61">35</text>
<text x="94.2" y="66.5">63</text>
<text x="94.2" y="69.3">64</text>
<text x="99.7" y="67.8">AGND/GND</text>
<text x="99.7" y="70.5">CAN_N</text>
<text x="136.5" y="67.7">RESET</text>
<text x="137.2" y="70.5">MODE</text>
<text x="147.2" y="69.3">32</text>
<text x="147.2" y="66.5">33</text>
<text x="94.2" y="74.8">66</text>
<text x="94.2" y="72.1">65</text>
<text x="94.2" y="77.6">67</text>
<text x="99.7" y="76">CAN_5V</text>
<text x="99.7" y="73.3">CAN_P</text>
<text x="139.1" y="73.3">GND</text>
<text x="139.3" y="76">RED</text>
<text x="147.2" y="72.1">31</text>
<text x="147.2" y="77.6">29</text>
<text x="147.2" y="74.8">30</text>
<text x="94.2" y="83.1">69</text>
<text x="94.2" y="80.3">68</text>
<text x="99.7" y="78.8">GND</text>
<text x="99.7" y="81.5">MCU_D-</text>
<text x="136" y="78.8">GREEN</text>
<text x="138.2" y="81.5">BLUE</text>
<text x="147.2" y="80.3">28</text>
<text x="147.2" y="83.1">27</text>
<text x="94.2" y="85.8">70</text>
<text x="94.2" y="88.6">71</text>
<text x="99.7" y="87">GND</text>
<text x="99.7" y="84.3">MCU_D+</text>
<text x="99.7" y="89.8">MCU_RX</text>
<text x="138.2" y="84.3">NFC1</text>
<text x="138.2" y="87">NFC2</text>
<text x="139.1" y="89.8">GND</text>
<text x="147.2" y="88.6">25</text>
<text x="147.2" y="85.8">26</text>
<text x="94.2" y="91.3">72</text>
<text x="94.2" y="94.1">73</text>
<text x="99.7" y="92.6">MUC_TX</text>
<text x="99.7" y="95.3">RTC_BAT</text>
<text x="134.3" y="95.3">SWDCLK</text>
<text x="138.7" y="92.6">SWO</text>
<text x="147.2" y="94.1">23</text>
<text x="147.2" y="91.3">24</text>
<text x="94.2" y="99.6">75</text>
<text x="94.2" y="96.9">74</text>
<text x="99.7" y="100.8">GND</text>
<text x="99.7" y="98.1">RTC_BTN</text>
<text x="136.3" y="98.1">SWDIO</text>
<text x="140.9" y="100.8">NC</text>
<text x="147.2" y="99.6">21</text>
<text x="147.2" y="96.9">22</text>
<text x="94.2" y="102.4">76</text>
<text x="94.2" y="105.1">77</text>
<text x="94.2" y="107.9">78</text>
<text x="99.7" y="103.6">NC</text>
<text x="99.7" y="106.3">NC</text>
<text x="140.9" y="106.3">NC</text>
<text x="140.9" y="103.6">NC</text>
<text x="147.2" y="107.9">18</text>
<text x="147.2" y="105.1">19</text>
<text x="147.2" y="102.4">20</text>
<text x="30.2" y="109.8">1</text>
<text x="33.6" y="109.8">2</text>
<text x="94.2" y="110.6">79</text>
<text x="94.2" y="113.4">80</text>
<text x="99.7" y="109.1">NC</text>
<text x="99.7" y="111.8">NC</text>
<text x="134.7" y="111.8">CELL_D-</text>
<text x="140.9" y="109.1">NC</text>
<text x="147.2" y="113.4">16</text>
<text x="147.2" y="110.6">17</text>
<text x="94.2" y="116.1">81</text>
<text x="94.2" y="118.9">82</text>
<text x="99.7" y="114.6">NC</text>
<text x="99.7" y="117.4">NC</text>
<text x="130.8" y="117.4">CELL_VBUS</text>
<text x="134.1" y="114.6">CELL_D+</text>
<text x="147.2" y="116.1">15</text>
<text x="147.2" y="118.9">14</text>
<text x="94.2" y="121.7">83</text>
<text x="94.2" y="124.4">84</text>
<text x="99.7" y="122.9">CELL_GPS_RX</text>
<text x="99.7" y="125.6">CELL_GPS_TX</text>
<text x="99.7" y="120.1">NC</text>
<text x="131.4" y="125.6">WIFI_BOOT</text>
<text x="133.1" y="120.1">WIFI_RXD</text>
<text x="133.4" y="122.9">WIFI_TXD</text>
<text x="147.2" y="124.4">12</text>
<text x="147.2" y="121.7">13</text>
<text x="94.2" y="127.2">85</text>
<text x="94.2" y="129.9">86</text>
<text x="99.7" y="128.4">CELL_RI</text>
<text x="99.7" y="131.1">GND</text>
<text x="134.8" y="128.4">WIFI_EN</text>
<text x="139.1" y="131.1">GND</text>
<text x="147.2" y="129.9">10</text>
<text x="147.2" y="127.2">11</text>
<text x="94.2" y="132.7">87</text>
<text x="94.2" y="135.4">88</text>
<text x="99.7" y="133.9">CELL_GPS_RF</text>
<text x="99.7" y="136.6">GND</text>
<text x="139.1" y="136.6">GND</text>
<text x="140.9" y="133.9">NC</text>
<text x="147.2" y="135.4">8</text>
<text x="147.2" y="132.7">9</text>
<text x="94.2" y="138.2">89</text>
<text x="94.2" y="143.7">91</text>
<text x="94.2" y="140.9">90</text>
<text x="99.7" y="139.4">GND</text>
<text x="99.7" y="142.2">GNSS_BOOT</text>
<text x="128.7" y="139.4">GNSS_PULSE</text>
<text x="134.7" y="142.2">GNSS_N</text>
<text x="147.2" y="140.9">6</text>
<text x="147.2" y="143.7">5</text>
<text x="147.2" y="138.2">7</text>
<text x="94.2" y="149.2">93</text>
<text x="94.2" y="146.5">92</text>
<text x="99.7" y="144.9">GNSS_ANT_PWR</text>
<text x="99.7" y="147.7">GNSS_LNA_EN</text>
<text x="130" y="147.7">GNSS_VBUS</text>
<text x="134.8" y="144.9">GNSS_P</text>
<text x="147.2" y="149.2">3</text>
<text x="147.2" y="146.5">4</text>
<text x="94.2" y="154.7">95</text>
<text x="94.2" y="152">94</text>
<text x="99.7" y="150.4">GND</text>
<text x="99.7" y="155.9">GND</text>
<text x="99.7" y="153.2">GNSS_RF</text>
<text x="128.6" y="150.4">GNSS_RESET</text>
<text x="132" y="153.2">GNSS_BAT</text>
<text x="139.1" y="155.9">GND</text>
<text x="147.2" y="154.7">1</text>
<text x="147.2" y="152">2</text>
<text x="44.8" y="170.2">P$3</text>
<text x="51.9" y="171.4">CE</text>
<text x="58.7" y="171.4">VSS</text>
<text x="66.3" y="170.2">P$2*2</text>
<text x="44.8" y="175.7">P$4</text>
<text x="51.9" y="176.9">VIN VOUT</text>
<text x="66.3" y="175.7">P$1</text>
<text x="100.7" y="176" transform="rotate(-90 100.7 176)">RESV</text>
<text x="103.5" y="176" transform="rotate(-90 103.5 176)">RESV</text>
<text x="106.3" y="176" transform="rotate(-90 106.3 176)">RESV</text>
<text x="109" y="176" transform="rotate(-90 109 176)">RESV</text>
<text x="111.8" y="176" transform="rotate(-90 111.8 176)">RESV</text>
<text x="117.3" y="176" transform="rotate(-90 117.3 176)">RESV</text>
<text x="120" y="176" transform="rotate(-90 120 176)">RESV</text>
<text x="122.8" y="176" transform="rotate(-90 122.8 176)">RESV</text>
<text x="125.5" y="176" transform="rotate(-90 125.5 176)">RESV</text>
<text x="131.1" y="176" transform="rotate(-90 131.1 176)">RESV</text>
<text x="133.8" y="176" transform="rotate(-90 133.8 176)">RESV</text>
<text x="136.6" y="176" transform="rotate(-90 136.6 176)">RESV</text>
<text x="139.3" y="176" transform="rotate(-90 139.3 176)">RESV</text>
<text x="142.1" y="176" transform="rotate(-90 142.1 176)">RESV</text>
<text x="144.8" y="176" transform="rotate(-90 144.8 176)">RESV</text>
<text x="99.5" y="181.5" transform="rotate(-90 99.5 181.5)">96</text>
<text x="102.3" y="181.5" transform="rotate(-90 102.3 181.5)">97</text>
<text x="105" y="181.5" transform="rotate(-90 105 181.5)">98</text>
<text x="107.8" y="181.5" transform="rotate(-90 107.8 181.5)">99</text>
<text x="110.6" y="182.8" transform="rotate(-90 110.6 182.8)">100</text>
<text x="116.1" y="182.8" transform="rotate(-90 116.1 182.8)">101</text>
<text x="118.8" y="182.8" transform="rotate(-90 118.8 182.8)">102</text>
<text x="121.6" y="182.8" transform="rotate(-90 121.6 182.8)">103</text>
<text x="124.3" y="182.8" transform="rotate(-90 124.3 182.8)">104</text>
<text x="129.8" y="182.8" transform="rotate(-90 129.8 182.8)">105</text>
<text x="132.6" y="182.8" transform="rotate(-90 132.6 182.8)">106</text>
<text x="135.4" y="182.8" transform="rotate(-90 135.4 182.8)">107</text>
<text x="138.1" y="182.8" transform="rotate(-90 138.1 182.8)">108</text>
<text x="140.9" y="182.8" transform="rotate(-90 140.9 182.8)">109</text>
<text x="143.6" y="182.6" transform="rotate(-90 143.6 182.6)">110</text>
</g>
<g font-size="1.9" fill="#808080">
<text x="40.6" y="9">TS-1185A-020</text>
<text x="46.6" y="10.7">BUTTON</text>
<text x="40.3" y="25.6">TS-1185A-020</text>
<text x="45.2" y="27.2">BUTTON1</text>
<text x="175.3" y="24.1" transform="rotate(-90 175.3 24.1)">C5</text>
<text x="180.9" y="24.1" transform="rotate(-90 180.9 24.1)">C6</text>
<text x="186" y="24.1" transform="rotate(-90 186 24.1)">C7</text>
<text x="175.3" y="31.7" transform="rotate(-90 175.3 31.7)">0.1uF</text>
<text x="180.9" y="31.7" transform="rotate(-90 180.9 31.7)">0.</text>
<text x="180.9" y="30.1" transform="rotate(-90 180.9 30.1)">1uF</text>
<text x="186" y="31.7" transform="rotate(-90 186 31.7)">0.</text>
<text x="186" y="30.1" transform="rotate(-90 186 30.1)">1uF</text>
<text x="40.1" y="42.1">TS-1185A-020</text>
<text x="45.1" y="43.8">BUTTON2</text>
<text x="216.6" y="53.3" transform="rotate(-90 216.6 53.3)">NC</text>
<text x="224.4" y="53.8" transform="rotate(-90 224.4 53.8)">NC</text>
<text x="216.8" y="62.9" transform="rotate(-90 216.8 62.9)">C33</text>
<text x="223.1" y="62.7" transform="rotate(-90 223.1 62.7)">C34</text>
<text x="58.4" y="83.5" transform="rotate(-90 58.4 83.5)">C27</text>
<text x="190.2" y="82.1" transform="rotate(-90 190.2 82.1)">NC</text>
<text x="194" y="82.1" transform="rotate(-90 194 82.1)">NC</text>
<text x="58.4" y="91.1" transform="rotate(-90 58.4 91.1)">1uF</text>
<text x="190.3" y="91.7" transform="rotate(-90 190.3 91.7)">C52</text>
<text x="194.2" y="91.7" transform="rotate(-90 194.2 91.7)">C53</text>
<text x="76.6" y="96.7" transform="rotate(-90 76.6 96.7)">C1</text>
<text x="76.6" y="104.3" transform="rotate(-90 76.6 104.3)">0.1uF</text>
<text x="215.6" y="122.8" transform="rotate(-90 215.6 122.8)">C16</text>
<text x="238.4" y="121.7" transform="rotate(-90 238.4 121.7)">33pF</text>
<text x="245.3" y="121.7" transform="rotate(-90 245.3 121.7)">33pF</text>
<text x="250.5" y="121.6" transform="rotate(-90 250.5 121.6)">33pF</text>
<text x="215.6" y="130.4" transform="rotate(-90 215.6 130.4)">100nF</text>
<text x="238.4" y="128.5" transform="rotate(-90 238.4 128.5)">C13</text>
<text x="245.3" y="128.5" transform="rotate(-90 245.3 128.5)">C14</text>
<text x="250.5" y="128.3" transform="rotate(-90 250.5 128.3)">C15</text>
<text x="46.3" y="166.4">XC6504A3319R</text>
<text x="62.3" y="166.4">U12</text>
<text x="26.4" y="178.7">0.1uF</text>
<text x="34.7" y="178.4">C45</text>
<text x="83.6" y="180.1">0.1uF</text>
<text x="83.6" y="186.7">C44</text>
</g>
<text font-size="1.5" fill="#808080" x="59.3" y="82.6">9V，Ihold=200mA, Itrip=500mA</text>
</svg>
